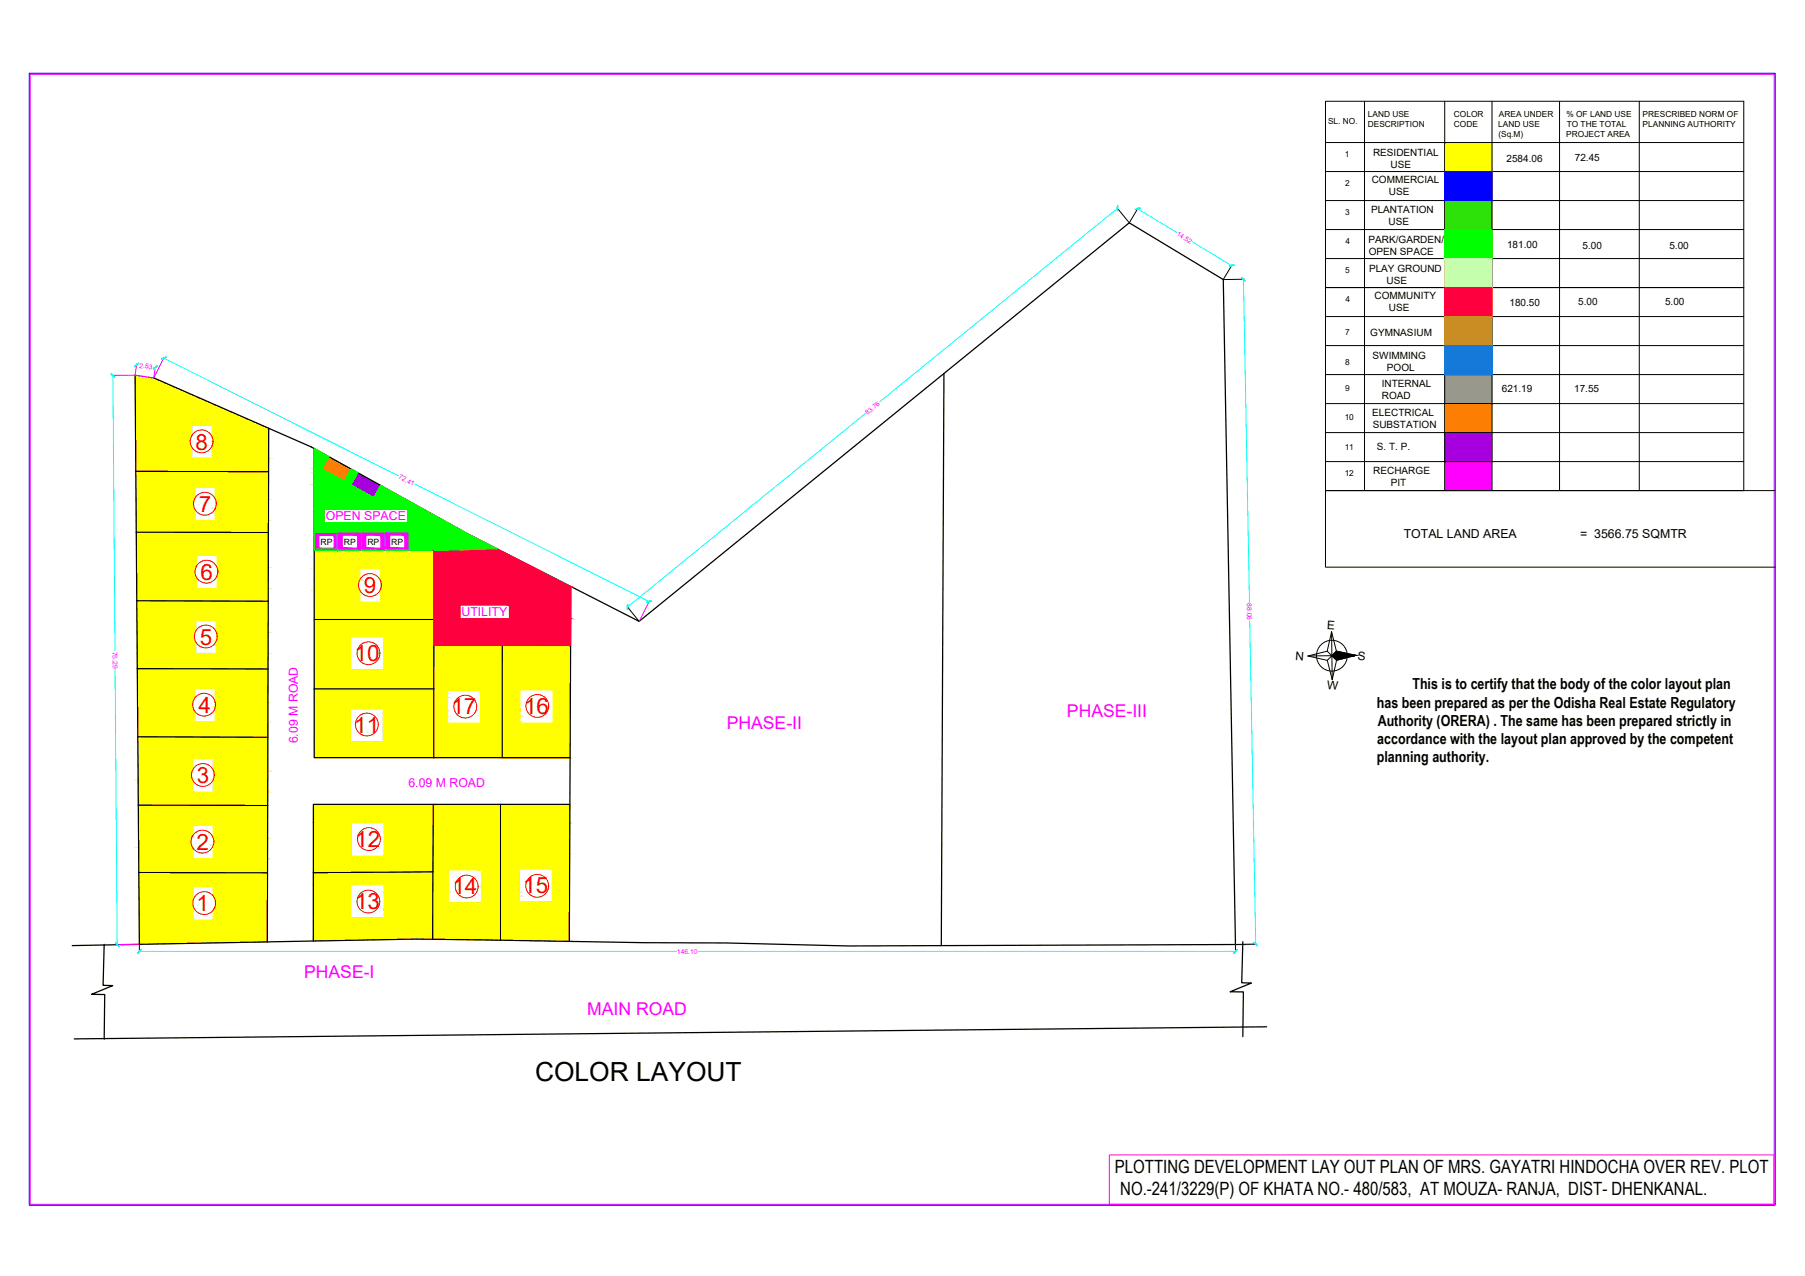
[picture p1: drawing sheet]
<svg xmlns="http://www.w3.org/2000/svg" width="420mm" height="297mm" viewBox="0 0 420 297" stroke-linecap="round" stroke-linejoin="round" font-family="sans-serif">
<!-- layer: 0 -->
<g fill="#ff0" stroke="#ff0" stroke-width=".23">
<path d="M32.2 187.4l30.1 .1z"/>
<path d="M79.3 203.1l21.5-.1v.1z"/>
<path d="M32.3 203.1l16.8 .1z"/>
<path d="M72.9 203h27.9l-21.5 .1z"/>
<path d="M49.1 203.2h13.2z"/>
<path d="M96.9 218.6l3.8 .1z"/>
<path d="M113.4 218.8l3.1 .1z"/>
<path d="M72.9 218.9h9.9l-9.9 .2z"/>
<path d="M116.5 218.9h16v.2z"/>
<path d="M32.4 214.2h29.8v5.1z"/>
<path d="M31.4 87.3l4.4 .7h-4.4z"/>
<path d="M101 150.1l15.9 .1z"/>
<path d="M116.9 150.2h4.9z"/>
<path d="M32 155.7h30.4z"/>
<path d="M101 155.9h15.9v4.5z"/>
<path d="M73.1 176.4h27.9z"/>
<path d="M101 176.4h15.9z"/>
<path d="M32.2 184.4h30.1v3z"/>
<path d="M116.5 187.3l16.1 .1v-.1zM116.5 187.3l16.1 .1h-16.1z"/>
<path d="M100.9 187.3l15.6 .1v-.1zM100.9 187.3l15.6 .1h-15.6z"/>
<path d="M116.5 187.4l16.1 .1zM116.5 187.4l16.1 .1z"/>
<path d="M100.9 187.4l15.6 .1zM100.9 187.4l15.6 .1z"/>
<path d="M116.5 187.5l16.1 4.1v-4.1zM116.5 187.5l16.1 4.1h-16.1z"/>
<path d="M100.9 187.5l15.6 4.1v-4.1zM100.9 187.5l15.6 4.1h-15.7z"/>
<path d="M73 187.3l27.8 4.3 .1-4.3zM73 187.3l27.8 4.3h-27.9z"/>
<path d="M116.5 191.6l16.1 .6v-.6zM116.5 191.6l16.1 .6h-16.1z"/>
<path d="M100.8 191.6l15.7 .6v-.6zM100.8 191.6l15.7 .6h-15.7z"/>
<path d="M89.4 191.6l11.4 .6v-.6zM89.4 191.6l11.4 .6h-11.4z"/>
<path d="M32.2 187.5l30.1 4.7v-4.7zM32.2 187.5l30.1 4.7h-30.1z"/>
<path d="M116.5 192.2l16.1 1.1v-1.1zM116.5 192.2l16.1 1.1h-16.1z"/>
<path d="M100.8 192.2l15.7 1.1v-1.1zM100.8 192.2l15.7 1.1h-15.7z"/>
<path d="M89.4 192.2l11.4 1.1v-1.1zM89.4 192.2l11.4 1.1h-11.4z"/>
<path d="M100.8 193.3h15.7zM100.8 193.3h15.7z"/>
<path d="M89.4 193.3h11.4zM89.4 193.3h11.4z"/>
<path d="M100.8 193.3l15.7 .9v-.9zM100.8 193.3l15.7 .9h-15.7z"/>
<path d="M89.4 193.3l11.4 .9v-.9zM89.4 193.3l11.4 .9h-11.4z"/>
<path d="M100.8 194.2l15.7 .4v-.4zM100.8 194.2l15.7 .4h-15.7z"/>
<path d="M89.4 194.2l11.4 .4v-.4zM89.4 194.2l11.4 .4h-11.4z"/>
<path d="M32.2 192.2l12.6 2.4v-2.4zM32.2 192.2l12.6 2.4h-12.5z"/>
<path d="M100.8 194.6h15.7zM100.8 194.6h15.7z"/>
<path d="M89.4 194.6h11.4zM89.4 194.6h11.4z"/>
<path d="M32.3 194.6h12.5zM32.3 194.6h12.5z"/>
<path d="M100.8 194.6l15.7 .4v-.4zM100.8 194.6l15.7 .4h-15.7z"/>
<path d="M89.4 194.6l11.4 .4v-.4zM89.4 194.6l11.4 .4h-11.4z"/>
<path d="M32.3 194.6l12.3 .4 .2-.4zM32.3 194.6l12.3 .4h-12.3z"/>
<path d="M100.8 195l15.7 .1zM100.8 195l15.7 .1z"/>
<path d="M89.4 195l11.4 .1zM89.4 195l11.4 .1z"/>
<path d="M49.6 192.2l12.7 2.9v-2.9zM49.6 192.2l12.7 2.9h-12.7z"/>
<path d="M100.8 195.1l15.7 .4v-.4zM100.8 195.1l15.7 .4h-15.7z"/>
<path d="M89.4 195.1l11.4 .4v-.4zM89.4 195.1l11.4 .4h-11.4z"/>
<path d="M49.6 195.1l12.7 .4v-.4zM49.6 195.1l12.7 .4h-12.6z"/>
<path d="M32.3 195l12.2 .5 .1-.5zM32.3 195l12.2 .5h-12.2z"/>
<path d="M49.7 195.5l12.6 .4v-.4zM49.7 195.5l12.6 .4h-12.5z"/>
<path d="M32.3 195.5l12.2 .4v-.4zM32.3 195.5l12.2 .4h-12.2z"/>
<path d="M100.8 195.5l15.7 .9v-.9zM100.8 195.5l15.7 .9h-15.7z"/>
<path d="M89.4 195.5l11.4 .9v-.9zM89.4 195.5l11.4 .9h-11.4z"/>
<path d="M49.8 195.9l12.5 .5v-.5zM49.8 195.9l12.5 .5h-12.6z"/>
<path d="M32.3 195.9l12.2 .5v-.5zM32.3 195.9l12.2 .5h-12.2z"/>
<path d="M100.8 196.4l15.7 .4v-.4zM100.8 196.4l15.7 .4h-15.7z"/>
<path d="M89.4 196.4l11.4 .4v-.4zM89.4 196.4l11.4 .4h-11.4z"/>
<path d="M49.7 196.4l12.6 .4v-.4zM49.7 196.4l12.6 .4h-12.7z"/>
<path d="M100.8 196.8h15.7zM100.8 196.8h15.7z"/>
<path d="M89.4 196.8h11.4zM89.4 196.8h11.4z"/>
<path d="M32.3 196.4l12.3 .4-.1-.4zM32.3 196.4l12.3 .4h-12.3z"/>
<path d="M100.8 196.8l15.7 .5v-.5zM100.8 196.8l15.7 .5h-15.7z"/>
<path d="M89.4 196.8l11.4 .5v-.5zM89.4 196.8l11.4 .5h-11.4z"/>
<path d="M32.3 196.8l12.5 .5-.2-.5zM32.3 196.8l12.5 .5h-12.5z"/>
<path d="M100.8 197.3h15.7zM100.8 197.3h15.7z"/>
<path d="M89.4 197.3h11.4zM89.4 197.3h11.4z"/>
<path d="M32.3 197.3h12.5zM32.3 197.3h12.5z"/>
<path d="M100.8 197.3l15.7 .3v-.3zM100.8 197.3l15.7 .3h-15.7z"/>
<path d="M89.4 197.3l11.4 .3v-.3zM89.4 197.3l11.4 .3h-11.4z"/>
<path d="M100.8 197.6l15.7 1v-1zM100.8 197.6l15.7 1h-15.7z"/>
<path d="M89.4 197.6l11.4 1v-1zM89.4 197.6l11.4 1h-11.4z"/>
<path d="M116.5 193.3l16.1 5.3v-5.3zM116.5 193.3l16.1 5.3h-16.1z"/>
<path d="M100.8 198.6h15.7zM100.8 198.6h15.7z"/>
<path d="M89.4 198.6h11.4zM89.4 198.6h11.4z"/>
<path d="M116.5 198.6l16.1 .7v-.7zM116.5 198.6l16.1 .7h-16.1z"/>
<path d="M100.8 198.6l15.7 .7v-.7zM100.8 198.6l15.7 .7h-15.7z"/>
<path d="M72.9 191.6l8.9 7.7v-7.7zM72.9 191.6l8.9 7.7h-8.9z"/>
<path d="M89.4 198.6l11.4 .7v-.7zM89.4 198.6l11.4 .7h-11.4z"/>
<path d="M116.5 199.3l16.1 .6v-.6zM116.5 199.3l16.1 .6h-16.1z"/>
<path d="M100.8 199.3l15.7 .6v-.6zM100.8 199.3l15.7 .6h-15.7z"/>
<path d="M32.3 197.3l12.5 2.6v-2.6zM32.3 197.3l12.5 2.6h-12.5z"/>
<path d="M49.6 196.8l12.7 3.1v-3.1zM49.6 196.8l12.7 3.1h-12.7z"/>
<path d="M116.5 199.9l16.1 2.3v-2.3zM116.5 199.9l16.1 2.3h-16.1z"/>
<path d="M100.8 199.9l15.7 2.3v-2.3zM100.8 199.9l15.7 2.3h-15.7z"/>
<path d="M116.5 202.2l4.4 .3v-.3zM116.5 202.2l4.4 .3h-4.4z"/>
<path d="M100.8 202.2l15.7 .3v-.3zM100.8 202.2l15.7 .3h-15.7z"/>
<path d="M116.5 202.5l4.4 .5v-.5zM116.5 202.5l4.4 .5h-4.4z"/>
<path d="M112.1 202.5l4.4 .5v-.5zM112.1 202.5l4.4 .5h-4.4z"/>
<path d="M72.9 199.3l27.9 3.7v-3.7zM72.9 199.3l27.9 3.7h-27.9z"/>
<path d="M72.9 203v.1h6.4zM72.9 203.1h6.4z"/>
<path d="M32.3 199.9l30 3.2v-3.2zM32.3 199.9l30 3.2h-30z"/>
<path d="M79.3 203.1l21.5 .1zM72.9 203.2h27.9z"/>
<path d="M32.3 203.1l30 .1zM32.3 203.1l30 .1z"/>
<path d="M116.5 203l4.4 .2v-.2zM116.5 203l4.4 .2h-4.4z"/>
<path d="M112.1 203l4.4 .2v-.2zM112.1 203l4.4 .2h-4.4z"/>
<path d="M32.3 203.2h30zM32.3 203.2h30z"/>
<path d="M116.5 203.2l4.4 2.7v-2.7zM116.5 203.2l4.4 2.7h-4.4z"/>
<path d="M100.8 202.5l3.6 3.4v-3.4zM100.8 202.5l3.6 3.4h-3.6z"/>
<path d="M112.1 203.2l4.4 2.7v-2.7zM112.1 203.2l4.4 2.7h-4.4z"/>
<path d="M72.9 203.2l27.9 2.7v-2.7zM72.9 203.2l27.9 2.7h-27.9z"/>
<path d="M116.5 205.9l4.4 .6v-.6zM116.5 205.9l4.4 .6h-4.4z"/>
<path d="M100.8 205.9l3.6 .6v-.6zM100.8 205.9l3.6 .6h-3.6z"/>
<path d="M112.1 205.9l4.4 .6v-.6zM112.1 205.9l4.4 .6h-4.4z"/>
<path d="M89.4 205.9l11.4 .6v-.6zM89.4 205.9l11.4 .6h-11.4z"/>
<path d="M32.3 203.2l30 3.3v-3.3zM32.3 203.2l30 3.3h-30z"/>
<path d="M116.5 206.5l4.4 1.1v-1.1zM116.5 206.5l4.4 1.1h-4.4z"/>
<path d="M100.8 206.5l3.6 1.1v-1.1zM100.8 206.5l3.6 1.1h-3.6z"/>
<path d="M112.1 206.5l4.4 1.1v-1.1zM112.1 206.5l4.4 1.1h-4.4z"/>
<path d="M89.4 206.5l11.4 1.1v-1.1zM89.4 206.5l11.4 1.1h-11.4z"/>
<path d="M116.5 207.6h4.4zM116.5 207.6h4.4z"/>
<path d="M112.1 207.6h4.4zM112.1 207.6h4.4z"/>
<path d="M116.5 207.6l4.4 .9v-.9zM116.5 207.6l4.4 .9h-4.4z"/>
<path d="M112.1 207.6l4.4 .9v-.9zM112.1 207.6l4.4 .9h-4.4z"/>
<path d="M116.5 208.5l4.4 .1zM116.5 208.5l4.4 .1z"/>
<path d="M112.1 208.5l4.4 .1zM112.1 208.5l4.4 .1z"/>
<path d="M49.6 206.5l12.6 2.1 .1-2.1zM49.6 206.5l12.6 2.1h-12.6z"/>
<path d="M116.5 208.6l4.4 .3v-.3zM116.5 208.6l4.4 .3h-4.4z"/>
<path d="M112.1 208.6l4.4 .3v-.3zM112.1 208.6l4.4 .3h-4.4z"/>
<path d="M49.6 208.6l12.6 .3v-.3zM49.6 208.6l12.6 .3h-12.4z"/>
<path d="M49.8 208.9l12.4 .4v-.4zM49.8 208.9l12.4 .4h-12.2z"/>
<path d="M116.5 208.9l4.4 .9v-.9zM116.5 208.9l4.4 .9h-4.4z"/>
<path d="M112.1 208.9l4.4 .9v-.9zM112.1 208.9l4.4 .9h-4.4z"/>
<path d="M50 209.3l12.2 .5v-.5zM50 209.3l12.2 .5h-12.1z"/>
<path d="M116.5 209.8l4.4 .1v-.1zM116.5 209.8l4.4 .1h-4.4z"/>
<path d="M128.5 202.2l4.1 7.7v-7.7zM128.5 202.2l4.1 7.7h-4.1z"/>
<path d="M112.1 209.8l4.4 .1v-.1zM112.1 209.8l4.4 .1h-4.4z"/>
<path d="M116.5 209.9l16 .3 .1-.3zM116.5 209.9l16 .3h-16z"/>
<path d="M100.8 207.6l3.6 2.6v-2.6zM100.8 207.6l3.6 2.6h-3.7z"/>
<path d="M112.1 209.9l4.4 .3v-.3zM112.1 209.9l4.4 .3h-4.4z"/>
<path d="M116.5 210.2h16zM116.5 210.2h16z"/>
<path d="M100.7 210.2h15.8zM100.7 210.2h15.8z"/>
<path d="M50.1 209.8l12.1 .4v-.4zM50.1 209.8l12.1 .4h-12z"/>
<path d="M50.2 210.2l12 .5v-.5zM50.2 210.2l12 .5h-12.1z"/>
<path d="M50.1 210.7l12.1 .5v-.5zM50.1 210.7l12.1 .5h-12.2z"/>
<path d="M100.7 210.2l15.8 1.4v-1.4zM100.7 210.2l15.8 1.4h-15.8z"/>
<path d="M89.4 207.6l11.3 4 .1-4zM89.4 207.6l11.3 4h-11.3z"/>
<path d="M50 211.2l12.2 .4v-.4zM50 211.2l12.2 .4h-12.4z"/>
<path d="M100.7 211.6l15.8 .3v-.3zM100.7 211.6l15.8 .3h-15.8z"/>
<path d="M89.4 211.6l11.3 .3v-.3zM89.4 211.6l11.3 .3h-11.3z"/>
<path d="M49.8 211.6l12.4 .3v-.3zM49.8 211.6l12.4 .3h-12.6z"/>
<path d="M100.7 211.9h15.8zM100.7 211.9h15.8z"/>
<path d="M89.4 211.9h11.3zM89.4 211.9h11.3z"/>
<path d="M100.7 211.9l15.8 .9v-.9zM100.7 211.9l15.8 .9h-15.8z"/>
<path d="M89.4 211.9l11.3 .9v-.9zM89.4 211.9l11.3 .9h-11.3z"/>
<path d="M116.5 210.2l16 2.7v-2.7zM116.5 210.2l16 2.7h-16z"/>
<path d="M100.7 212.8l15.8 .1zM100.7 212.8l15.8 .1z"/>
<path d="M89.4 212.8l11.3 .1zM89.4 212.8l11.3 .1z"/>
<path d="M116.5 212.9l16 .7v-.7zM116.5 212.9l16 .7h-16z"/>
<path d="M100.7 212.9l15.8 .7v-.7zM100.7 212.9l15.8 .7h-15.8z"/>
<path d="M72.9 205.9l8.8 7.7v-7.7zM72.9 205.9l8.8 7.7h-8.8z"/>
<path d="M89.4 212.9l11.3 .7v-.7zM89.4 212.9l11.3 .7h-11.3z"/>
<path d="M116.5 213.6l16 .6v-.6zM116.5 213.6l16 .6h-16z"/>
<path d="M100.7 213.6l15.8 .6v-.6zM100.7 213.6l15.8 .6h-15.8z"/>
<path d="M72.9 213.6l27.8 .6v-.6zM72.9 213.6l27.8 .6h-27.8z"/>
<path d="M32.3 206.5l12.5 7.7v-7.7zM32.3 206.5l12.5 7.7h-12.4z"/>
<path d="M49.6 211.9l12.6 2.3v-2.3zM49.6 211.9l12.6 2.3h-12.6z"/>
<path d="M116.5 214.2l16 4.4v-4.4zM116.5 214.2l16 4.4h-16z"/>
<path d="M100.7 214.2l15.8 4.4v-4.4zM100.7 214.2l15.8 4.4h-15.8z"/>
<path d="M72.9 214.2l27.8 4.4v-4.4zM72.9 214.2l27.8 4.4h-27.8z"/>
<path d="M100.7 218.6l15.8 .1zM100.7 218.6l15.8 .1z"/>
<path d="M116.5 218.6l16 .2v-.2zM116.5 218.6l16 .2h-16z"/>
<path d="M100.7 218.7l15.8 .1v-.1zM100.7 218.7l15.8 .1z"/>
<path d="M116.5 218.8l16 .1zM116.5 218.8l16 .1z"/>
<path d="M72.9 218.6l9.9 .3 14.1-.3zM72.9 218.6l9.9 .3h-9.9z"/>
<path d="M116.5 218.9l16 .2zM127.5 219.1l5 .1z"/>
<path d="M32.4 214.2v5.1h29.8zM32.4 219.3h29.8l-29.8 .5z"/>
<path d="M31.4 88l29.5 11-25.1-11zM31.4 88l29.5 11h-29.4z"/>
<path d="M49.4 99l13.1 .7-1.6-.7zM49.4 99l13.1 .7h-13.1z"/>
<path d="M31.5 99l13.1 2.5v-2.5zM31.5 99l13.1 2.5h-13z"/>
<path d="M49.4 99.7l13.1 2.1v-2.1zM49.4 99.7l13.1 2.1h-13.1z"/>
<path d="M49.4 101.8h13.1zM49.4 101.8h13.1z"/>
<path d="M31.6 101.5l12.8 .3 .2-.3zM31.6 101.5l12.8 .3h-12.8z"/>
<path d="M49.4 101.8l13.1 .5v-.5zM49.4 101.8l13.1 .5h-13z"/>
<path d="M31.6 101.8l12.7 .5 .1-.5zM31.6 101.8l12.7 .5h-12.7z"/>
<path d="M49.5 102.3l13 .5v-.5zM49.5 102.3l13 .5h-12.9z"/>
<path d="M31.6 102.3l12.7 .5v-.5zM31.6 102.3l12.7 .5h-12.7z"/>
<path d="M49.6 102.8l12.9 .4v-.4zM49.6 102.8l12.9 .4h-13z"/>
<path d="M31.6 102.8l12.7 .4v-.4zM31.6 102.8l12.7 .4h-12.7z"/>
<path d="M49.5 103.2l13 .5v-.5zM49.5 103.2l13 .5h-13.1z"/>
<path d="M31.6 103.2l12.8 .5-.1-.5zM31.6 103.2l12.8 .5h-12.8z"/>
<path d="M49.4 103.7l13.1 .1zM49.4 103.7l13.1 .1z"/>
<path d="M31.6 103.7l13 .3-.2-.3zM31.6 103.7l13 .3h-13z"/>
<path d="M31.6 104l13 .1zM31.6 104l13 .1z"/>
<path d="M31.6 104.1l13 2.6v-2.6zM31.6 104.1l13 2.6h-13z"/>
<path d="M49.4 103.8l13.1 2.9v-2.9zM49.4 103.8l13.1 2.9h-13.1z"/>
<path d="M31.6 106.7l30.9 3v-3zM31.6 106.7l30.9 3h-30.9zM31.6 109.7l30.9 .1zM31.6 109.7l30.9 .1z"/>
<path d="M31.6 109.8l30.9 3.7v-3.7zM31.6 109.8l30.9 3.7h-30.9z"/>
<path d="M31.6 113.5l13.7 2.6v-2.6zM31.6 113.5l13.7 2.6h-13.6z"/>
<path d="M50.1 113.5l12.4 2.7v-2.7zM50.1 113.5l12.4 2.7h-12.4z"/>
<path d="M50.1 116.2l12.4 .2v-.2zM50.1 116.2l12.4 .2h-12.3z"/>
<path d="M31.7 116.1l13.5 .3 .1-.3zM31.7 116.1l13.5 .3h-13.5z"/>
<path d="M50.2 116.4l12.3 .4v-.4zM50.2 116.4l12.3 .4h-12.2z"/>
<path d="M31.7 116.4l13.4 .4 .1-.4zM31.7 116.4l13.4 .4h-13.4z"/>
<path d="M50.3 116.8l12.2 .5v-.5zM50.3 116.8l12.2 .5h-12.2z"/>
<path d="M31.7 116.8l13.3 .5 .1-.5zM31.7 116.8l13.3 .5h-13.3z"/>
<path d="M50.3 117.3l12.2 .4v-.4zM50.3 117.3l12.2 .4h-12.2z"/>
<path d="M31.7 117.3l13.4 .4-.1-.4zM31.7 117.3l13.4 .4h-13.4z"/>
<path d="M50.3 117.7l12.2 .5v-.5zM50.3 117.7l12.2 .5h-12.3z"/>
<path d="M31.7 117.7l13.5 .5-.1-.5zM31.7 117.7l13.5 .5h-13.5z"/>
<path d="M50.2 118.2l12.3 .1v-.1zM50.2 118.2l12.3 .1h-12.4z"/>
<path d="M31.7 118.2l13.6 .3-.1-.3zM31.7 118.2l13.6 .3h-13.6z"/>
<path d="M31.7 118.5l13.6 2.7v-2.7zM31.7 118.5l13.6 2.7h-13.6z"/>
<path d="M50.1 118.3l12.4 2.9v-2.9zM50.1 118.3l12.4 2.9h-12.4z"/>
<path d="M31.7 121.2l30.8 2.7v-2.7zM31.7 121.2l30.8 2.7h-30.8zM31.7 123.9l30.8 .1zM31.7 123.9l30.8 .1z"/>
<path d="M31.7 124l30.8 5.3v-5.3zM31.7 124l30.8 5.3h-30.7z"/>
<path d="M31.8 129.3l13.9 2.5v-2.5zM31.8 129.3l13.9 2.5h-13.9z"/>
<path d="M50.5 129.3l12 2.8v-2.8zM50.5 129.3l12 2.8h-12z"/>
<path d="M31.8 131.8l13.8 .3 .1-.3zM31.8 131.8l13.8 .3h-13.8z"/>
<path d="M50.5 132.1l12 .1zM50.5 132.1l12 .1z"/>
<path d="M31.8 132.1h13.8zM31.8 132.1l13.7 .1z"/>
<path d="M73.1 128.1l27.9 4.3v-4.3zM73.1 128.1l27.9 4.3h-27.9z"/>
<path d="M50.5 132.2l12 .4v-.4zM50.5 132.2l12 .4h-11.9z"/>
<path d="M31.8 132.2l13.6 .4 .1-.4zM31.8 132.2l13.6 .4h-13.6z"/>
<path d="M50.6 132.6l11.9 .5v-.5zM50.6 132.6l11.9 .5h-11.8z"/>
<path d="M31.8 132.6l13.6 .5v-.5zM31.8 132.6l13.6 .5h-13.6z"/>
<path d="M50.7 133.1l11.8 .4v-.4zM50.7 133.1l11.8 .4h-11.9z"/>
<path d="M31.8 133.1l13.6 .4v-.4zM31.8 133.1l13.6 .4h-13.6z"/>
<path d="M50.6 133.5l11.9 .5v-.5zM50.6 133.5l11.9 .5h-12z"/>
<path d="M31.8 133.5l13.7 .5-.1-.5zM31.8 133.5l13.7 .5h-13.7z"/>
<path d="M50.5 134h12zM50.5 134h12z"/>
<path d="M31.8 134l13.9 .4-.2-.4zM31.8 134l13.9 .4h-13.9z"/>
<path d="M73.1 132.4l10.7 2.6v-2.6zM73.1 132.4l10.7 2.6h-10.7z"/>
<path d="M73.1 135l10.6 .1 .1-.1zM73.1 135l10.6 .1h-10.6z"/>
<path d="M88.6 132.4l12.4 2.8v-2.8zM88.6 132.4l12.4 2.8h-12.4z"/>
<path d="M88.6 135.2l12.4 .1zM88.6 135.2l12.4 .1z"/>
<path d="M73.1 135.1l10.5 .2 .1-.2zM73.1 135.1l10.5 .2h-10.5z"/>
<path d="M88.6 135.3l12.4 .4v-.4zM88.6 135.3l12.4 .4h-12.3z"/>
<path d="M73.1 135.3l10.4 .4 .1-.4zM73.1 135.3l10.4 .4h-10.4z"/>
<path d="M88.7 135.7l12.3 .5v-.5zM88.7 135.7l12.3 .5h-12.3z"/>
<path d="M73.1 135.7l10.4 .5v-.5zM73.1 135.7l10.4 .5h-10.4z"/>
<path d="M88.7 136.2l12.3 .5v-.5zM88.7 136.2l12.3 .5h-12.3z"/>
<path d="M73.1 136.2l10.4 .5v-.5zM73.1 136.2l10.4 .5h-10.4z"/>
<path d="M31.8 134.4l13.9 2.6v-2.6zM31.8 134.4l13.9 2.6h-13.9z"/>
<path d="M50.5 134l12 3v-3zM50.5 134l12 3h-12z"/>
<path d="M88.7 136.7l12.3 .4v-.4zM88.7 136.7l12.3 .4h-12.4z"/>
<path d="M73.1 136.7l10.5 .4-.1-.4zM73.1 136.7l10.5 .4h-10.5z"/>
<path d="M88.6 137.1l12.4 .1zM88.6 137.1l12.4 .1z"/>
<path d="M73.1 137.1l10.7 .3-.2-.3zM73.1 137.1l10.7 .3h-10.7z"/>
<path d="M31.8 137l30.6 2.9 .1-2.9zM31.8 137l30.6 2.9h-30.6zM31.8 139.9h30.6zM31.8 139.9h30.6z"/>
<path d="M73.1 137.4l10.7 2.7v-2.7zM73.1 137.4l10.7 2.7h-10.7z"/>
<path d="M88.6 137.2l12.4 2.9v-2.9zM88.6 137.2l12.4 2.9h-12.4z"/>
<path d="M73.1 140.1l27.9 4.1v-4.1zM73.1 140.1l27.9 4.1h-27.9zM73.1 144.2h27.9zM73.1 144.2h27.9z"/>
<path d="M31.8 139.9l30.6 4.5v-4.5zM31.8 139.9l30.6 4.5h-30.5z"/>
<path d="M31.9 144.4l13.7 2.5v-2.5zM31.9 144.4l13.7 2.5h-13.7z"/>
<path d="M31.9 146.9h13.7zM31.9 146.9h13.7z"/>
<path d="M50.3 144.4l12.1 2.8v-2.8zM50.3 144.4l12.1 2.8h-12.1z"/>
<path d="M50.3 147.2l12.1 .1zM50.3 147.2l12.1 .1z"/>
<path d="M31.9 146.9l13.5 .4 .2-.4zM31.9 146.9l13.5 .4h-13.5z"/>
<path d="M50.4 147.3l12 .4v-.4zM50.4 147.3l12 .4h-11.9z"/>
<path d="M31.9 147.3l13.4 .4 .1-.4zM31.9 147.3l13.4 .4h-13.4z"/>
<path d="M50.5 147.7l11.9 .5v-.5zM50.5 147.7l11.9 .5h-11.9z"/>
<path d="M31.9 147.7l13.3 .5 .1-.5zM31.9 147.7l13.3 .5h-13.3z"/>
<path d="M73.1 144.2l27.9 4v-4zM73.1 144.2l27.9 4h-27.9z"/>
<path d="M50.5 148.2l11.9 .4v-.4zM50.5 148.2l11.9 .4h-11.9z"/>
<path d="M31.9 148.2l13.4 .4-.1-.4zM31.9 148.2l13.4 .4h-13.4z"/>
<path d="M50.5 148.6l11.9 .5v-.5zM50.5 148.6l11.9 .5h-12z"/>
<path d="M31.9 148.6l13.5 .5-.1-.5zM31.9 148.6l13.5 .5h-13.5z"/>
<path d="M50.4 149.1l12 .1zM50.4 149.1l12 .1h-12.1z"/>
<path d="M31.9 149.1l13.7 .4-.2-.4zM31.9 149.1l13.7 .4h-13.7z"/>
<path d="M89.3 148.2l11.7 1.9v-1.9zM89.3 148.2l11.7 1.9h-11.7z"/>
<path d="M89.3 150.1l11.7 .1zM89.3 150.1l11.7 .1z"/>
<path d="M101 150.2h15.9zM101 150.2h15.9z"/>
<path d="M89.3 150.2h11.7zM89.3 150.2h11.7z"/>
<path d="M116.9 150.2l15.9 .1zM116.9 150.2l15.9 .1z"/>
<path d="M101 150.2l15.9 .1zM101 150.2l15.9 .1z"/>
<path d="M89.3 150.2l11.7 .1zM89.3 150.2l11.7 .1z"/>
<path d="M101 150.3l15.9 .2v-.2zM101 150.3l15.9 .2h-15.9z"/>
<path d="M89.3 150.3l11.7 .2v-.2zM89.3 150.3l11.7 .2h-11.7z"/>
<path d="M101 150.5l15.9 .3v-.3zM101 150.5l15.9 .3h-15.9z"/>
<path d="M89.3 150.5l11.7 .3v-.3zM89.3 150.5l11.7 .3h-11.7z"/>
<path d="M101 150.8h15.9zM101 150.8h15.9z"/>
<path d="M89.3 150.8h11.7zM89.3 150.8h11.7z"/>
<path d="M31.9 149.5l13.7 2.6v-2.6zM31.9 149.5l13.7 2.6h-13.7z"/>
<path d="M50.3 149.2l12.1 2.9v-2.9zM50.3 149.2l12.1 2.9h-12.1z"/>
<path d="M31.9 152.1l30.5 3.6v-3.6zM31.9 152.1l30.5 3.6h-30.4z"/>
<path d="M32 155.7h30.4zM32 155.7h30.4z"/>
<path d="M101 150.8l15.9 4.9v-4.9zM101 150.8l15.9 4.9h-15.9z"/>
<path d="M89.3 150.8l11.7 4.9v-4.9zM89.3 150.8l11.7 4.9h-11.7z"/>
<path d="M101 155.7l15.9 .2v-.2zM101 155.7l15.9 .2h-15.9z"/>
<path d="M73.1 148.2l8.5 7.7v-7.7zM73.1 148.2l8.5 7.7h-8.5z"/>
<path d="M89.3 155.7l11.7 .2v-.2zM89.3 155.7l11.7 .2h-11.7z"/>
<path d="M32 155.7l30.4 4.6v-4.6zM32 155.7l30.4 4.6h-30.4z"/>
<path d="M73.1 160.4h27.9zM73.1 155.9l27.9 4.5h-27.9z"/>
<path d="M73.1 155.9h27.9v4.5zM101 155.9v4.5h15.9z"/>
<path d="M73.1 160.4h27.9zM73.1 160.4h27.9z"/>
<path d="M116.9 150.3l15.9 10.1v-10.1zM116.9 150.3l15.9 10.1h-15.9z"/>
<path d="M116.9 160.4l15.9 .2v-.2zM116.9 160.4l15.9 .2h-15.9z"/>
<path d="M101 160.4l15.9 .2v-.2zM101 160.4l15.9 .2h-15.9z"/>
<path d="M116.9 160.6h4.1zM116.9 160.6h4.1z"/>
<path d="M101 160.6h15.9zM101 160.6h15.9z"/>
<path d="M73.1 160.4l27.9 .2v-.2zM73.1 160.4l27.9 .2h-27.9z"/>
<path d="M116.9 160.6l4.1 .8v-.8zM116.9 160.6l4.1 .8h-4.1z"/>
<path d="M101 160.6l3.2 .8v-.8zM101 160.6l3.2 .8h-3.2z"/>
<path d="M111.9 160.6l5 .8v-.8zM111.9 160.6l5 .8h-5z"/>
<path d="M73.1 160.6l27.9 .8v-.8zM73.1 160.6l27.9 .8h-27.9z"/>
<path d="M101 161.4l3.2 .1zM101 161.4l3.2 .1z"/>
<path d="M73.1 161.4l27.9 .1zM73.1 161.4l27.9 .1z"/>
<path d="M101 161.5l3.2 .9v-.9zM101 161.5l3.2 .9h-3.2z"/>
<path d="M73.1 161.5l27.9 .9v-.9zM73.1 161.5l27.9 .9h-27.9z"/>
<path d="M101 162.4l3.2 .2v-.2zM101 162.4l3.2 .2h-3.2z"/>
<path d="M73.1 162.4l27.9 .2v-.2zM73.1 162.4l27.9 .2h-27.9z"/>
<path d="M32 160.3l13.3 2.3v-2.3zM32 160.3l13.3 2.3h-13.3z"/>
<path d="M101 162.6l3.2 .1v-.1zM101 162.6l3.2 .1h-3.2z"/>
<path d="M73.1 162.6l27.9 .1v-.1zM73.1 162.6l27.9 .1h-27.9z"/>
<path d="M32 162.6l13.2 .1 .1-.1zM32 162.6l13.2 .1h-13.2z"/>
<path d="M101 162.7l3.2 .4v-.4zM101 162.7l3.2 .4h-3.2z"/>
<path d="M73.1 162.7l27.9 .4v-.4zM73.1 162.7l27.9 .4h-27.9z"/>
<path d="M32 162.7l13 .4 .2-.4zM32 162.7l13 .4h-13z"/>
<path d="M101 163.1l3.2 .4v-.4zM101 163.1l3.2 .4h-3.2z"/>
<path d="M73.1 163.1l27.9 .4v-.4zM73.1 163.1l27.9 .4h-27.9z"/>
<path d="M50.1 160.3l12.3 3.2v-3.2zM50.1 160.3l12.3 3.2h-12.3z"/>
<path d="M101 163.5l3.2 .1zM101 163.5l3.2 .1z"/>
<path d="M73.1 163.5l27.9 .1zM73.1 163.5l27.9 .1z"/>
<path d="M50.1 163.5l12.3 .1zM50.1 163.5l12.3 .1z"/>
<path d="M32 163.1l12.9 .5 .1-.5zM32 163.1l12.9 .5h-12.9z"/>
<path d="M50.1 163.6l12.3 .5v-.5zM50.1 163.6l12.3 .5h-12.3z"/>
<path d="M32 163.6l12.8 .5 .1-.5zM32 163.6l12.8 .5h-12.8z"/>
<path d="M50.1 164.1l12.3 .4v-.4zM50.1 164.1l12.3 .4h-12.3z"/>
<path d="M32 164.1l12.9 .4-.1-.4zM32 164.1l12.9 .4h-12.9z"/>
<path d="M50.1 164.5l12.3 .1zM50.1 164.5l12.3 .1z"/>
<path d="M116.9 161.4l4.1 3.6v-3.6zM116.9 161.4l4.1 3.6h-4.1z"/>
<path d="M111.9 161.4l5 3.6v-3.6zM111.9 161.4l5 3.6h-5z"/>
<path d="M32 164.5l13 .5-.1-.5zM32 164.5l13 .5h-13z"/>
<path d="M116.9 165h4.1zM116.9 165h4.1z"/>
<path d="M111.9 165h5zM111.9 165h5z"/>
<path d="M73.1 163.6l27.9 1.4v-1.4zM73.1 163.6l27.9 1.4h-27.9z"/>
<path d="M116.9 165l4.1 .4v-.4zM116.9 165l4.1 .4h-4.1z"/>
<path d="M101 163.6l3.2 1.8v-1.8zM101 163.6l3.2 1.8h-3.2z"/>
<path d="M111.9 165l5 .4v-.4zM111.9 165l5 .4h-5z"/>
<path d="M89.2 165l11.8 .4v-.4zM89.2 165l11.8 .4h-11.8z"/>
<path d="M32 165l13.2 .4-.2-.4zM32 165l13.2 .4h-13.2z"/>
<path d="M116.9 165.4l4.1 .2v-.2zM116.9 165.4l4.1 .2h-4.1z"/>
<path d="M101 165.4l3.2 .2v-.2zM101 165.4l3.2 .2h-3.2z"/>
<path d="M111.9 165.4l5 .2v-.2zM111.9 165.4l5 .2h-5z"/>
<path d="M89.2 165.4l11.8 .2v-.2zM89.2 165.4l11.8 .2h-11.8z"/>
<path d="M32 165.4l13.3 .2-.1-.2zM32 165.4l13.3 .2h-13.3z"/>
<path d="M116.9 165.6l4.1 .2v-.2zM116.9 165.6l4.1 .2h-4.1z"/>
<path d="M101 165.6l3.2 .2v-.2zM101 165.6l3.2 .2h-3.2z"/>
<path d="M111.9 165.6l5 .2v-.2zM111.9 165.6l5 .2h-5z"/>
<path d="M89.2 165.6l11.8 .2v-.2zM89.2 165.6l11.8 .2h-11.8z"/>
<path d="M116.9 165.8l4.1 .9v-.9zM116.9 165.8l4.1 .9h-4.1z"/>
<path d="M101 165.8l3.2 .9v-.9zM101 165.8l3.2 .9h-3.2z"/>
<path d="M111.9 165.8l5 .9v-.9zM111.9 165.8l5 .9h-5z"/>
<path d="M89.2 165.8l11.8 .9v-.9zM89.2 165.8l11.8 .9h-11.8z"/>
<path d="M116.9 166.7h4.1zM116.9 166.7h4.1z"/>
<path d="M101 166.7h3.2zM101 166.7h3.2z"/>
<path d="M111.9 166.7h5zM111.9 166.7h5z"/>
<path d="M89.2 166.7h11.8zM89.2 166.7h11.8z"/>
<path d="M116.9 166.7l4.1 1.3v-1.3zM116.9 166.7l4.1 1.3h-4.1z"/>
<path d="M101 166.7l3.2 1.3v-1.3zM101 166.7l3.2 1.3h-3.2z"/>
<path d="M111.9 166.7l5 1.3v-1.3zM111.9 166.7l5 1.3h-5z"/>
<path d="M89.2 166.7l11.8 1.3v-1.3zM89.2 166.7l11.8 1.3h-11.8z"/>
<path d="M32 165.6l13.3 2.4v-2.4zM32 165.6l13.3 2.4h-13.3z"/>
<path d="M50.1 164.6l12.3 3.4v-3.4zM50.1 164.6l12.3 3.4h-12.3z"/>
<path d="M116.9 168l4.1 .3v-.3zM116.9 168l4.1 .3h-4.1z"/>
<path d="M128.7 160.6l4.1 7.7v-7.7zM128.7 160.6l4.1 7.7h-4.1z"/>
<path d="M101 168l3.2 .3v-.3zM101 168l3.2 .3h-3.2z"/>
<path d="M111.9 168l5 .3v-.3zM111.9 168l5 .3h-5z"/>
<path d="M89.2 168l11.8 .3v-.3zM89.2 168l11.8 .3h-11.8z"/>
<path d="M101 168.3h3.2zM101 168.3h3.2z"/>
<path d="M111.9 168.3h5zM111.9 168.3h5z"/>
<path d="M89.2 168.3h11.8zM89.2 168.3h11.8z"/>
<path d="M32 168l30.3 3.5 .1-3.5zM32 168l30.3 3.5h-30.2zM32.1 171.5l30.2 .1zM32.1 171.5l30.2 .1z"/>
<path d="M73.1 165l8.4 7.7v-7.7zM73.1 165l8.4 7.7h-8.4z"/>
<path d="M89.2 168.3l11.8 4.4v-4.4zM89.2 168.3l11.8 4.4h-11.8z"/>
<path d="M116.9 168.3l15.8 8.1 .1-8.1zM116.9 168.3l15.8 8.1h-15.8z"/>
<path d="M101 168.3l15.9 8.1v-8.1zM101 168.3l15.9 8.1h-15.9z"/>
<path d="M73.1 172.7l27.9 3.7v-3.7zM73.1 172.7l27.9 3.7h-27.9z"/>
<path d="M116.9 176.4h15.8zM116.9 176.4h15.8z"/>
<path d="M101 176.4h15.9zM101 176.4h15.9z"/>
<path d="M116.9 176.4h15.8zM116.9 176.4h15.8zM116.9 176.4h15.8z"/>
<path d="M32.1 171.6l30.2 5v-5zM32.1 171.6l30.2 5h-30.2z"/>
<path d="M32.1 176.6l12.8 2.6v-2.6zM32.1 176.6l12.8 2.6h-12.8z"/>
<path d="M49.6 176.6l12.7 2.8v-2.8zM49.6 176.6l12.7 2.8h-12.7z"/>
<path d="M49.6 179.4l12.7 .1zM49.6 179.4l12.7 .1z"/>
<path d="M32.1 179.2l12.6 .3 .2-.3zM32.1 179.2l12.6 .3h-12.6z"/>
<path d="M49.7 179.5l12.6 .5v-.5zM49.7 179.5l12.6 .5h-12.5z"/>
<path d="M32.1 179.5l12.5 .5 .1-.5zM32.1 179.5l12.5 .5h-12.5z"/>
<path d="M49.8 180l12.5 .4v-.4zM49.8 180l12.5 .4h-12.4z"/>
<path d="M32.1 180l12.5 .4v-.4zM32.1 180l12.5 .4h-12.5z"/>
<path d="M49.9 180.4l12.4 .5v-.5zM49.9 180.4l12.4 .5h-12.5z"/>
<path d="M32.1 180.4l12.5 .5v-.5zM32.1 180.4l12.5 .5h-12.5z"/>
<path d="M49.8 180.9l12.5 .4v-.4zM49.8 180.9l12.5 .4h-12.6z"/>
<path d="M32.1 180.9l12.6 .4-.1-.4zM32.1 180.9l12.6 .4h-12.6z"/>
<path d="M49.7 181.3l12.6 .1zM49.7 181.3l12.6 .1h-12.7z"/>
<path d="M32.1 181.3l12.8 .4-.2-.4zM32.1 181.3l12.8 .4h-12.8z"/>
<path d="M32.1 181.7l12.8 2.7v-2.7zM32.1 181.7l12.8 2.7h-12.7z"/>
<path d="M49.6 181.4l12.7 3v-3zM49.6 181.4l12.7 3h-12.7z"/>
<path d="M32.2 184.4v3h30.1zM32.2 187.4l30.1 .1z"/>
<path d="M336.3 33.2l11 6.7v-6.7zM336.3 33.2l11 6.7h-11z"/>
</g>
<g fill="none" stroke="#000" stroke-width=".23">
<path d="M308.5 23.6h97.4v43.3h-97.4zM308.5 33.2h97.4M308.5 39.9h97.4M317.6 23.6v90.6M336.3 23.6v90.6M347.3 23.6v90.6M363 23.6v90.6M381.6 23.6v90.6M260 48.4l2.8 3.4M264.9 48.4l-2 3.4M308.5 46.7h97.4M308.5 53.4h97.4"/>
<path d="M286.8 61.7l-2 3.3M289.7 65l-4.9 .1M308.5 60.2h97.4M308.5 73.7h97.4M308.5 80.4h97.4M308.5 87.2h97.4M308.5 94h97.4M308.5 104.9v-38h97.4v47.3h-97.4M308.5 100.7h97.4M308.5 107.5h97.4M413.2 114.2h-104.7v17.8h104.7M145.9 141.1l2.8 3.5"/>
<path d="M304.5 152.7l4.5 1 1.1 4.5M308.9 151.6l-4.4 1.1M310 147.1l.1 11.1M311.1 151.6l-1.1-4.5-1.1 4.5M311.1 151.6l4.5 1-4.5 1.1M311.1 151.6l-1.1 1-1.1-1M311.1 153.7l-1.1-1.1-1 1.1M311.1 153.7l-1 4.5M315.6 152.6l-11.1 .1M32.4 219.9v1.8M287.6 219.9v1.8M292.5 219.8l-4.8 .1"/>
<circle cx="310" cy="152.6" r="3.6"/>
</g>
<path d="M336.3 46.7l11 6.7v-6.7zM336.3 46.7l11 6.7h-11z" fill="#37dd00" stroke="#37dd00" stroke-width=".23"/>
<path d="M336.3 87.2l11 6.8v-6.8zM336.3 87.2l11 6.8h-11z" fill="#989898" stroke="#989898" stroke-width=".23"/>
<g fill="#ff7f00" stroke="#ff7f00" stroke-width=".23">
<path d="M336.3 94l11 6.7v-6.7zM336.3 94l11 6.7h-11z"/>
<path d="M76.5 106.3l5.2 2.9h-6.8zM74.9 109.2l5.3 2.9 1.5-2.9z"/>
<path d="M74.9 109.2h6.8zM74.9 109.2h6.8z"/>
</g>
<g fill="#f0f" stroke="#f0f" stroke-width=".23">
<path d="M336.3 107.5l11 6.7v-6.7zM336.3 107.5l11 6.7h-11z"/>
<path d="M73.4 124.2l5.1 .4v-.4zM73.4 124.2l5.1 .4h-5.1z"/>
<path d="M73.4 124.6l.8 3v-3zM73.4 124.6l.8 3h-.8z"/>
<path d="M77.8 124.6l.7 3v-3zM77.8 124.6l.7 3h-.7z"/>
<path d="M73.4 127.6l5.1 .2v-.2zM73.4 127.6l5.1 .2h-5.1z"/>
<path d="M78.8 124.1l5.1 .5v-.5zM78.8 124.1l5.1 .5h-5.1z"/>
<path d="M78.8 124.6l.9 3v-3zM78.8 124.6l.9 3h-.9z"/>
<path d="M83.2 124.6l.7 3v-3zM83.2 124.6l.7 3h-.7z"/>
<path d="M78.8 127.6l5.1 .2v-.2zM78.8 127.6l5.1 .2h-5.1z"/>
<path d="M84.3 124.2l5.1 .4v-.4zM84.3 124.2l5.1 .4h-5.1z"/>
<path d="M84.3 124.6l.8 3v-3zM84.3 124.6l.8 3h-.8z"/>
<path d="M88.7 124.6l.7 3v-3zM88.7 124.6l.7 3h-.7z"/>
<path d="M84.3 127.6l5.1 .2v-.2zM84.3 127.6l5.1 .2h-5.1z"/>
<path d="M89.8 124.1l5.1 .5v-.5zM89.8 124.1l5.1 .5h-5.1z"/>
<path d="M89.8 124.6l.9 2.9v-2.9zM89.8 124.6l.9 2.9h-.9z"/>
<path d="M94.2 124.6l.7 2.9v-2.9zM94.2 124.6l.7 2.9h-.7z"/>
<path d="M89.8 127.5l5.1 .2v-.2zM89.8 127.5l5.1 .2h-5.1z"/>
</g>
<g fill="#a500dd" stroke="#a500dd" stroke-width=".23">
<path d="M83.3 110l5.1 2.9h-6.7z"/>
<path d="M81.7 112.9l6.9 .1z"/>
<path d="M336.3 100.7l11 6.8v-6.8zM336.3 100.7l11 6.8h-11z"/>
<path d="M81.7 112.9l6.9 .1zM81.9 113h6.7l-1.6 2.8z"/>
</g>
<!-- layer: ELECTRICAL -->
<path d="M308.5 104.9v9.3" fill="none" stroke="#000" stroke-width=".23"/>
<!-- layer: 0 -->
<path d="M336.3 39.9l11 6.8v-6.8zM336.3 39.9l11 6.8h-11z" fill="#00f" stroke="#00f" stroke-width=".23"/>
<g fill="#0f0" stroke="#0f0" stroke-width=".23">
<path d="M73.1 104.4l3.4 1.9h-3.4z"/>
<path d="M88.6 113l5.1 2.8h-6.7z"/>
<path d="M336.3 53.4l11 6.8v-6.8zM336.3 53.4l11 6.8h-11z"/>
<path d="M73.1 106.3l1.8 2.9 1.6-2.9zM73.1 106.3l1.8 2.9h-1.8z"/>
<path d="M81.7 109.2l1.6 .8zM81.7 109.2l1.6 .8h-2z"/>
<path d="M73.1 109.2l3.3 .8-1.5-.8zM73.1 109.2l3.3 .8h-3.3z"/>
<path d="M81.3 110l.8 2.1 1.2-2.1zM81.3 110l.8 2.1h-1.9z"/>
<path d="M73.1 110l7.1 2.1-3.8-2.1zM73.1 110l7.1 2.1h-7.1z"/>
<path d="M73.1 112.1l8.6 .8 .4-.8zM73.1 112.1l8.6 .8h-8.6z"/>
<path d="M73.1 112.9l13.9 2.9-5.3-2.9zM73.1 112.9l13.9 2.9h-13.9z"/>
<path d="M73.1 115.8l25.4 2.7-4.8-2.7zM73.1 115.8l25.4 2.7h-25.4z"/>
<path d="M73.1 118.5l2.4 3.2v-3.2zM73.1 118.5l2.4 3.2h-2.4z"/>
<path d="M94.8 118.5l9.4 3.2-5.7-3.2zM94.8 118.5l9.4 3.2h-9.4z"/>
<path d="M73.1 121.7l35.5 2.4-4.4-2.4zM73.1 121.7l35.5 2.4h-35.5z"/>
<path d="M73.1 124.1h16.7zM73.1 124.1h16.7z"/>
<path d="M83.9 124.1l5.9 .1zM83.9 124.1l5.9 .1z"/>
<path d="M73.1 124.1l5.7 .1zM73.1 124.1l5.7 .1z"/>
<path d="M94.9 124.1l14 .2-.3-.2zM94.9 124.1l14 .2h-14z"/>
<path d="M94.9 124.3l20.7 3.4-6.7-3.4zM94.9 124.3l20.7 3.4h-20.7z"/>
<path d="M94.9 127.7h20.5zM94.9 127.7h20.7z"/>
<path d="M89.4 124.2l.4 3.5v-3.5zM89.4 124.2l.4 3.5h-.4z"/>
<path d="M83.9 124.2l.4 3.6v-3.6zM83.9 124.2l.4 3.6h-.4z"/>
<path d="M78.5 124.2l.3 3.6v-3.6zM78.5 124.2l.3 3.6h-.3z"/>
<path d="M89.4 127.7h26zM89.4 127.7l24.7 .1z"/>
<path d="M78.5 127.8h5.8zM78.5 127.8h5.8z"/>
<path d="M78.5 127.8h35.6zM78.5 127.8h34.3z"/>
<path d="M73.1 124.2l.3 3.6v-3.6zM73.1 124.2l.3 3.6h-.3z"/>
<path d="M73.1 127.8l27.9 .3 11.8-.3zM73.1 127.8l27.9 .3h-27.9z"/>
</g>
<path d="M336.3 60.2l11 6.7v-6.7zM336.3 60.2l11 6.7h-11z" fill="#bfff7f" stroke="#bfff7f" stroke-width=".23"/>
<g fill="#ff003f" stroke="#ff003f" stroke-width=".23">
<path d="M101 128.1l14.6-.4 .8 .4z"/>
<path d="M101 144h31.9l-.1 6.1z"/>
<path d="M336.3 66.9l11 6.8v-6.8zM336.3 66.9l11 6.8h-11z"/>
<path d="M101 128.1l31.9 8.4-16.5-8.4zM101 128.1l31.9 8.4h-31.9z"/>
<path d="M101 136.5l31.9 4.4v-4.4zM101 136.5l31.9 4.4h-31.9z"/>
<path d="M101 140.9l6.1 3.1v-3.1zM101 140.9l6.1 3.1h-6.1z"/>
<path d="M118.6 140.9l14.3 3.1v-3.1zM118.6 140.9l14.3 3.1h-14.3z"/>
<path d="M101 144v6.1h31.8zM101 150.1h31.8v.2z"/>
</g>
<path d="M336.3 73.7l11 6.7v-6.7zM336.3 73.7l11 6.7h-11z" fill="#b88a00" stroke="#b88a00" stroke-width=".23"/>
<path d="M336.3 80.4l11 6.8v-6.8zM336.3 80.4l11 6.8h-11z" fill="#007fff" stroke="#007fff" stroke-width=".23"/>
<path d="M7 17.3h406v263h-406zM31.4 87.3l-5.3 .1M31.8 84.7l-.4 2.6M36.2 85.4l-.4 2.5M38.2 83.2l-2.4 4.7M73.4 124.2h5.1v3.6h-5.1zM78.8 124.1h5.1v3.7h-5.1zM84.3 124.2h5.1v3.6h-5.1zM89.8 124.1h5.1v3.6h-5.1zM151.2 139.9l-2.4 4.7M32.4 219.8l-5.3 .1M258.2 268.9h154.8v11.4h-154.8z" fill="none" stroke="#f0f" stroke-width=".23"/>
<path d="M6.8 17.1h406.4v263.5h-406.4z" fill="none" stroke="#00f" stroke-width=".23"/>
<!-- layer: WALLL -->
<g fill="#000" stroke="#000" stroke-width=".23">
<path d="M310.1 152.6h5.5zM311.1 151.6l4.5 1h-5.5z"/>
<path d="M310 152.6h5.3zM310 152.6h5.3l-4.2 1.1z"/>
</g>
<!-- layer: 0 -->
<g fill="none" stroke="#000" stroke-width=".3">
<path d="M31.4 87.3l1 132.5M35.8 88l36.7 16 36.4 20.3 39.9 20.3 114.1-92.7 21.8 13.2 2.9 154.8-90.1 .3-28.5-.7-19-.1-53.1-.8-64.5 1.2M62.5 99.7l-.3 119.6M219.7 86.9l-.6 133.2M31.6 109.7l30.9 .1M73.1 104.4v72h59.6M31.7 123.9l30.8 .1M31.8 139.9h30.6M73.1 128.1h27.9v48.3M132.9 136.5l-.4 82.7M32 155.7h30.4M73.1 144.2h27.9"/>
<path d="M101 150.1l31.8 .2M116.9 150.2v26.2M32.1 171.5l30.2 .1M73.1 160.4h27.9M32.2 187.4l30.1 .1M100.9 187.3l-.2 31.4M116.5 187.3v31.6M132.6 187.3h-59.6l-.1 31.8M24.2 219.8l-.2 9.6h2.2l-4.9 2.1h3.1l-.2 10.4M32.3 203.1l30 .1M32.4 219.8l-15.6 .3M100.8 203l-27.9 .2"/>
<path d="M289.3 219.2l-.3 9.6h2.3l-5 2.1h3.1l-.1 10.4M294.8 239l-277.5 2.8"/>
</g>
<path d="M31.4 87.3l4.4 .7M292.6 219.9h-5" fill="none" stroke="#f0f" stroke-width=".3"/>
<g fill="none" stroke="#0ff" stroke-width=".23">
<path d="M260.1 48.5l-55.3 45M264.8 48.6l9.2 5.5M277.6 56.3l9.1 5.5M289.4 65l1.4 75.2M26.3 87.4l.5 64.1M31.8 84.9l.5 .1M35.7 85.5h.4M38.1 83.4l54.7 27.4M201.4 96.3l-55.3 45M96.4 112.6l54.7 27.4M26.8 155.8l.5 64.1M290.9 144.6l1.4 75.2"/>
<path d="M32.4 221.5h125.1M162.6 221.5h125"/>
</g>
<g fill="#0ff" stroke="#0ff" stroke-width=".23">
<path d="M25.8 87l.9 .9v-.1zM25.8 87l.1-.1 .8 .9z"/>
<path d="M26.9 219.4l-.1 .1 .9 .8zM26.8 219.5l.9 .8z"/>
<path d="M31.4 85.3l.9-.7-.1-.1zM31.3 85.2l.9-.7-.8 .8z"/>
<path d="M35.6 85.9l.1 .1 .9-.9zM35.7 86l.9-.9 .1 .2z"/>
<path d="M37.6 83.6l1.1-.4v-.1zM37.5 83.5l1.2-.4z"/>
<path d="M150.5 140.2l.1 .1 1-.5zM150.6 140.3l1-.5 .1 .1z"/>
<path d="M146 140.7l.1 1.2 .1-1.2zM146 140.7l.1 1.2h-.2z"/>
<path d="M260.1 47.9l-.1 1.2h.1zM260.1 47.9h.2l-.2 1.2z"/>
<path d="M264.3 48.8l1.1-.3zM264.2 48.7l1.2-.3-1.1 .4z"/>
<path d="M286.1 61.9l1.2-.3zM286.1 62l1.2-.4v.2z"/>
<path d="M289 64.6l.8 .9 .1-.1zM289 64.6h.1l.8 .8z"/>
<path d="M291.8 219.4l1 .7-.9-.8zM291.8 219.4l1 .7-.1 .1z"/>
<path d="M287.1 221.9h.1l.8-.9zM288 221l.1 .1-.9 .8z"/>
<path d="M32.8 221l-.7 .9 .8-.8zM32.8 221l-.7 .9-.1-.1z"/>
</g>
<!-- layer: Contour -->
<g fill="none" stroke="#f00" stroke-width=".23">
<circle cx="46.9" cy="102.7" r="2.66"/>
<circle cx="47.7" cy="117.3" r="2.66"/>
<circle cx="48.1" cy="133.1" r="2.66"/>
<circle cx="86.1" cy="136.2" r="2.66"/>
<circle cx="47.9" cy="148.2" r="2.66"/>
<circle cx="85.8" cy="152.1" r="2.66"/>
<circle cx="47.5" cy="164" r="2.66"/>
<circle cx="85.4" cy="168.7" r="2.66"/>
<circle cx="108.3" cy="164.5" r="2.66"/>
<circle cx="125.1" cy="164.3" r="2.66"/>
<circle cx="47.1" cy="195.9" r="2.66"/>
<circle cx="47.2" cy="180.4" r="2.66"/>
<circle cx="85.9" cy="195.3" r="2.66"/>
<circle cx="47.5" cy="210.2" r="2.66"/>
<circle cx="85.7" cy="209.9" r="2.66"/>
<circle cx="108.6" cy="206.4" r="2.66"/>
<circle cx="125.1" cy="206.2" r="2.66"/>
</g>
<!-- layer: 0 -->
<path d="M76.5 106.3l-1.6 2.9 5.3 2.9 1.5-2.9M83.3 110l-1.6 2.9 5.3 2.9 1.6-2.8M115.6 127.7l-14.6 .4" fill="none" stroke="#0f0" stroke-width=".3"/>
<path d="M316.6 179.8h46.2v25.4h-46.2zM365.9 188h45.2v10.4h-45.2z" fill="none" stroke="#fff" stroke-width=".3"/>
<text font-size="6.1" x="124.6" y="251.6">COLOR LAYOUT</text>
<g font-size="5.2" fill="#f00">
<text x="45.5" y="104.6">8</text>
<text x="46.3" y="119.1">7</text>
<text x="46.7" y="135">6</text>
<text x="84.7" y="138.1">9</text>
<text x="46.5" y="150.1">5</text>
<text x="82.5" y="153.9">10</text>
<text x="46.2" y="165.9">4</text>
<text x="105.1" y="166.3">17</text>
<text x="122" y="166.3">16</text>
<text x="82.5" y="170.7">11</text>
<text x="45.8" y="182.3">3</text>
<text x="45.8" y="197.8">2</text>
<text x="82.7" y="197.2">12</text>
<text x="105.3" y="208.2">14</text>
<text x="121.8" y="207.9">15</text>
<text x="45.8" y="212.1">1</text>
<text x="82.6" y="211.6">13</text>
</g>
<g font-size="4.3">
<text x="259.5" y="273">PLOTTING DEVELOPMENT LAY OUT PLAN OF MRS. GAYATRI HINDOCHA OVER REV. PLOT</text>
<text x="260.8" y="278.1">NO.-241/3229(P) OF KHATA NO.- 480/583, AT MOUZA- RANJA, DIST- DHENKANAL.</text>
</g>
<g font-size="4.1" fill="#f0f">
<text x="248.4" y="167">PHASE-III</text>
<text x="169.2" y="169.7">PHASE-II</text>
<text x="70.8" y="227.6">PHASE-I</text>
<text x="136.7" y="236.3">MAIN ROAD</text>
</g>
<g font-size="3.5">
<text x="328.8" y="160.4">This is to certify that the body of the color layout plan</text>
<text x="320.5" y="164.7">has been prepared as per the Odisha Real Estate Regulatory</text>
<text x="320.6" y="173.2">accordance with the layout plan approved by the competent</text>
<text x="320.7" y="169">Authority (ORERA) . The same has been prepared strictly in</text>
<text x="320.5" y="177.5">planning authority.</text>
</g>
<g font-size="2.9" fill="#f0f">
<text x="75.9" y="121.1">OPEN SPACE</text>
<text x="107.4" y="143.5">UTILITY</text>
<text x="69.3" y="173.1" transform="rotate(-90 69.3 173.1)">6.09 M ROAD</text>
<text x="95.1" y="183.2">6.09 M ROAD</text>
</g>
<g font-size="2.9">
<text x="326.7" y="125.2">TOTAL LAND AREA</text>
<text x="367.8" y="125.2">= 3566.75 SQMTR</text>
</g>
<g font-size="2.8">
<text x="308.8" y="146.4" transform="rotate(4 308.8 146.4)">E</text>
<text x="301.5" y="153.6" transform="rotate(4 301.5 153.6)">N</text>
<text x="316" y="153.6" transform="rotate(4 316 153.6)">S</text>
<text x="308.9" y="160.5" transform="rotate(4 308.9 160.5)">W</text>
</g>
<g font-size="2.3">
<text x="319.6" y="36.3">RESIDENTIAL</text>
<text x="323.7" y="39.1">USE</text>
<text x="350.7" y="37.7">2584.06</text>
<text x="366.6" y="37.5">72.45</text>
<text x="319.3" y="42.7">COMMERCIAL</text>
<text x="323.3" y="45.5">USE</text>
<text x="319.1" y="49.5">PLANTATION</text>
<text x="323.2" y="52.4">USE</text>
<text x="318.6" y="56.7">PARK/GARDEN/</text>
<text x="318.6" y="59.5">OPEN SPACE</text>
<text x="350.8" y="57.8">181.00</text>
<text x="368.4" y="58">5.00</text>
<text x="388.6" y="57.9">5.00</text>
<text x="318.7" y="63.3">PLAY GROUND</text>
<text x="320" y="69.7">COMMUNITY</text>
<text x="322.8" y="66.1">USE</text>
<text x="351.4" y="71.3">180.50</text>
<text x="367.4" y="71.1">5.00</text>
<text x="387.6" y="71">5.00</text>
<text x="323.3" y="72.5">USE</text>
<text x="319" y="78.3">GYMNASIUM</text>
<text x="319.5" y="83.5">SWIMMING</text>
<text x="321.6" y="90">INTERNAL</text>
<text x="322.8" y="86.3">POOL</text>
<text x="321.7" y="92.8">ROAD</text>
<text x="349.6" y="91.3">621.19</text>
<text x="366.4" y="91.2">17.55</text>
<text x="319.4" y="96.8">ELECTRICAL</text>
<text x="319.5" y="99.6">SUBSTATION</text>
<text x="320.5" y="104.8">S. T. P.</text>
<text x="319.7" y="110.4">RECHARGE</text>
<text x="323.7" y="113.2">PIT</text>
</g>
<g font-size="2">
<text x="74.6" y="126.8">RP</text>
<text x="80" y="126.8">RP</text>
<text x="85.5" y="126.8">RP</text>
<text x="91.1" y="126.8">RP</text>
</g>
<g font-size="1.9">
<text x="309.1" y="29">SL. NO.</text>
<text x="318.4" y="29.5">DESCRIPTION</text>
<text x="318.4" y="27.2">LAND USE</text>
<text x="338.4" y="27.2">COLOR</text>
<text x="338.4" y="29.5">CODE</text>
<text x="348.8" y="29.5">LAND USE</text>
<text x="348.9" y="27.2">AREA UNDER</text>
<text x="364.6" y="27.2">% OF LAND USE</text>
<text x="364.7" y="29.5">TO THE TOTAL</text>
<text x="382.4" y="27.2">PRESCRIBED NORM OF</text>
<text x="382.4" y="29.5">PLANNING AUTHORITY</text>
<text x="348.8" y="31.8">(Sq.M)</text>
<text x="364.6" y="31.9">PROJECT AREA</text>
<text x="313" y="36.5">1</text>
<text x="313.2" y="43.2">2</text>
<text x="313.1" y="50">3</text>
<text x="313.2" y="56.7">4</text>
<text x="313.1" y="63.5">5</text>
<text x="313.2" y="70.2">4</text>
<text x="313.1" y="78.1">7</text>
<text x="313.1" y="85.1">8</text>
<text x="313.1" y="91.1">9</text>
<text x="313" y="97.7">10</text>
<text x="313" y="104.8">11</text>
<text x="313" y="110.8">12</text>
</g>
<g font-size="1.6" fill="#f0f">
<text x="273.8" y="54.7" transform="rotate(31 273.8 54.7)">14.52</text>
<text x="32.4" y="85.6" transform="rotate(8 32.4 85.6)">2.53</text>
<text x="201.9" y="96.6" transform="rotate(-39 201.9 96.6)">83.76</text>
<text x="92.7" y="111.4" transform="rotate(27 92.7 111.4)">72.41</text>
<text x="290.3" y="140.4" transform="rotate(89 290.3 140.4)">88.06</text>
<text x="26.2" y="151.7" transform="rotate(90 26.2 151.7)">75.29</text>
<text x="157.6" y="222">146.10</text>
</g>
</svg>
